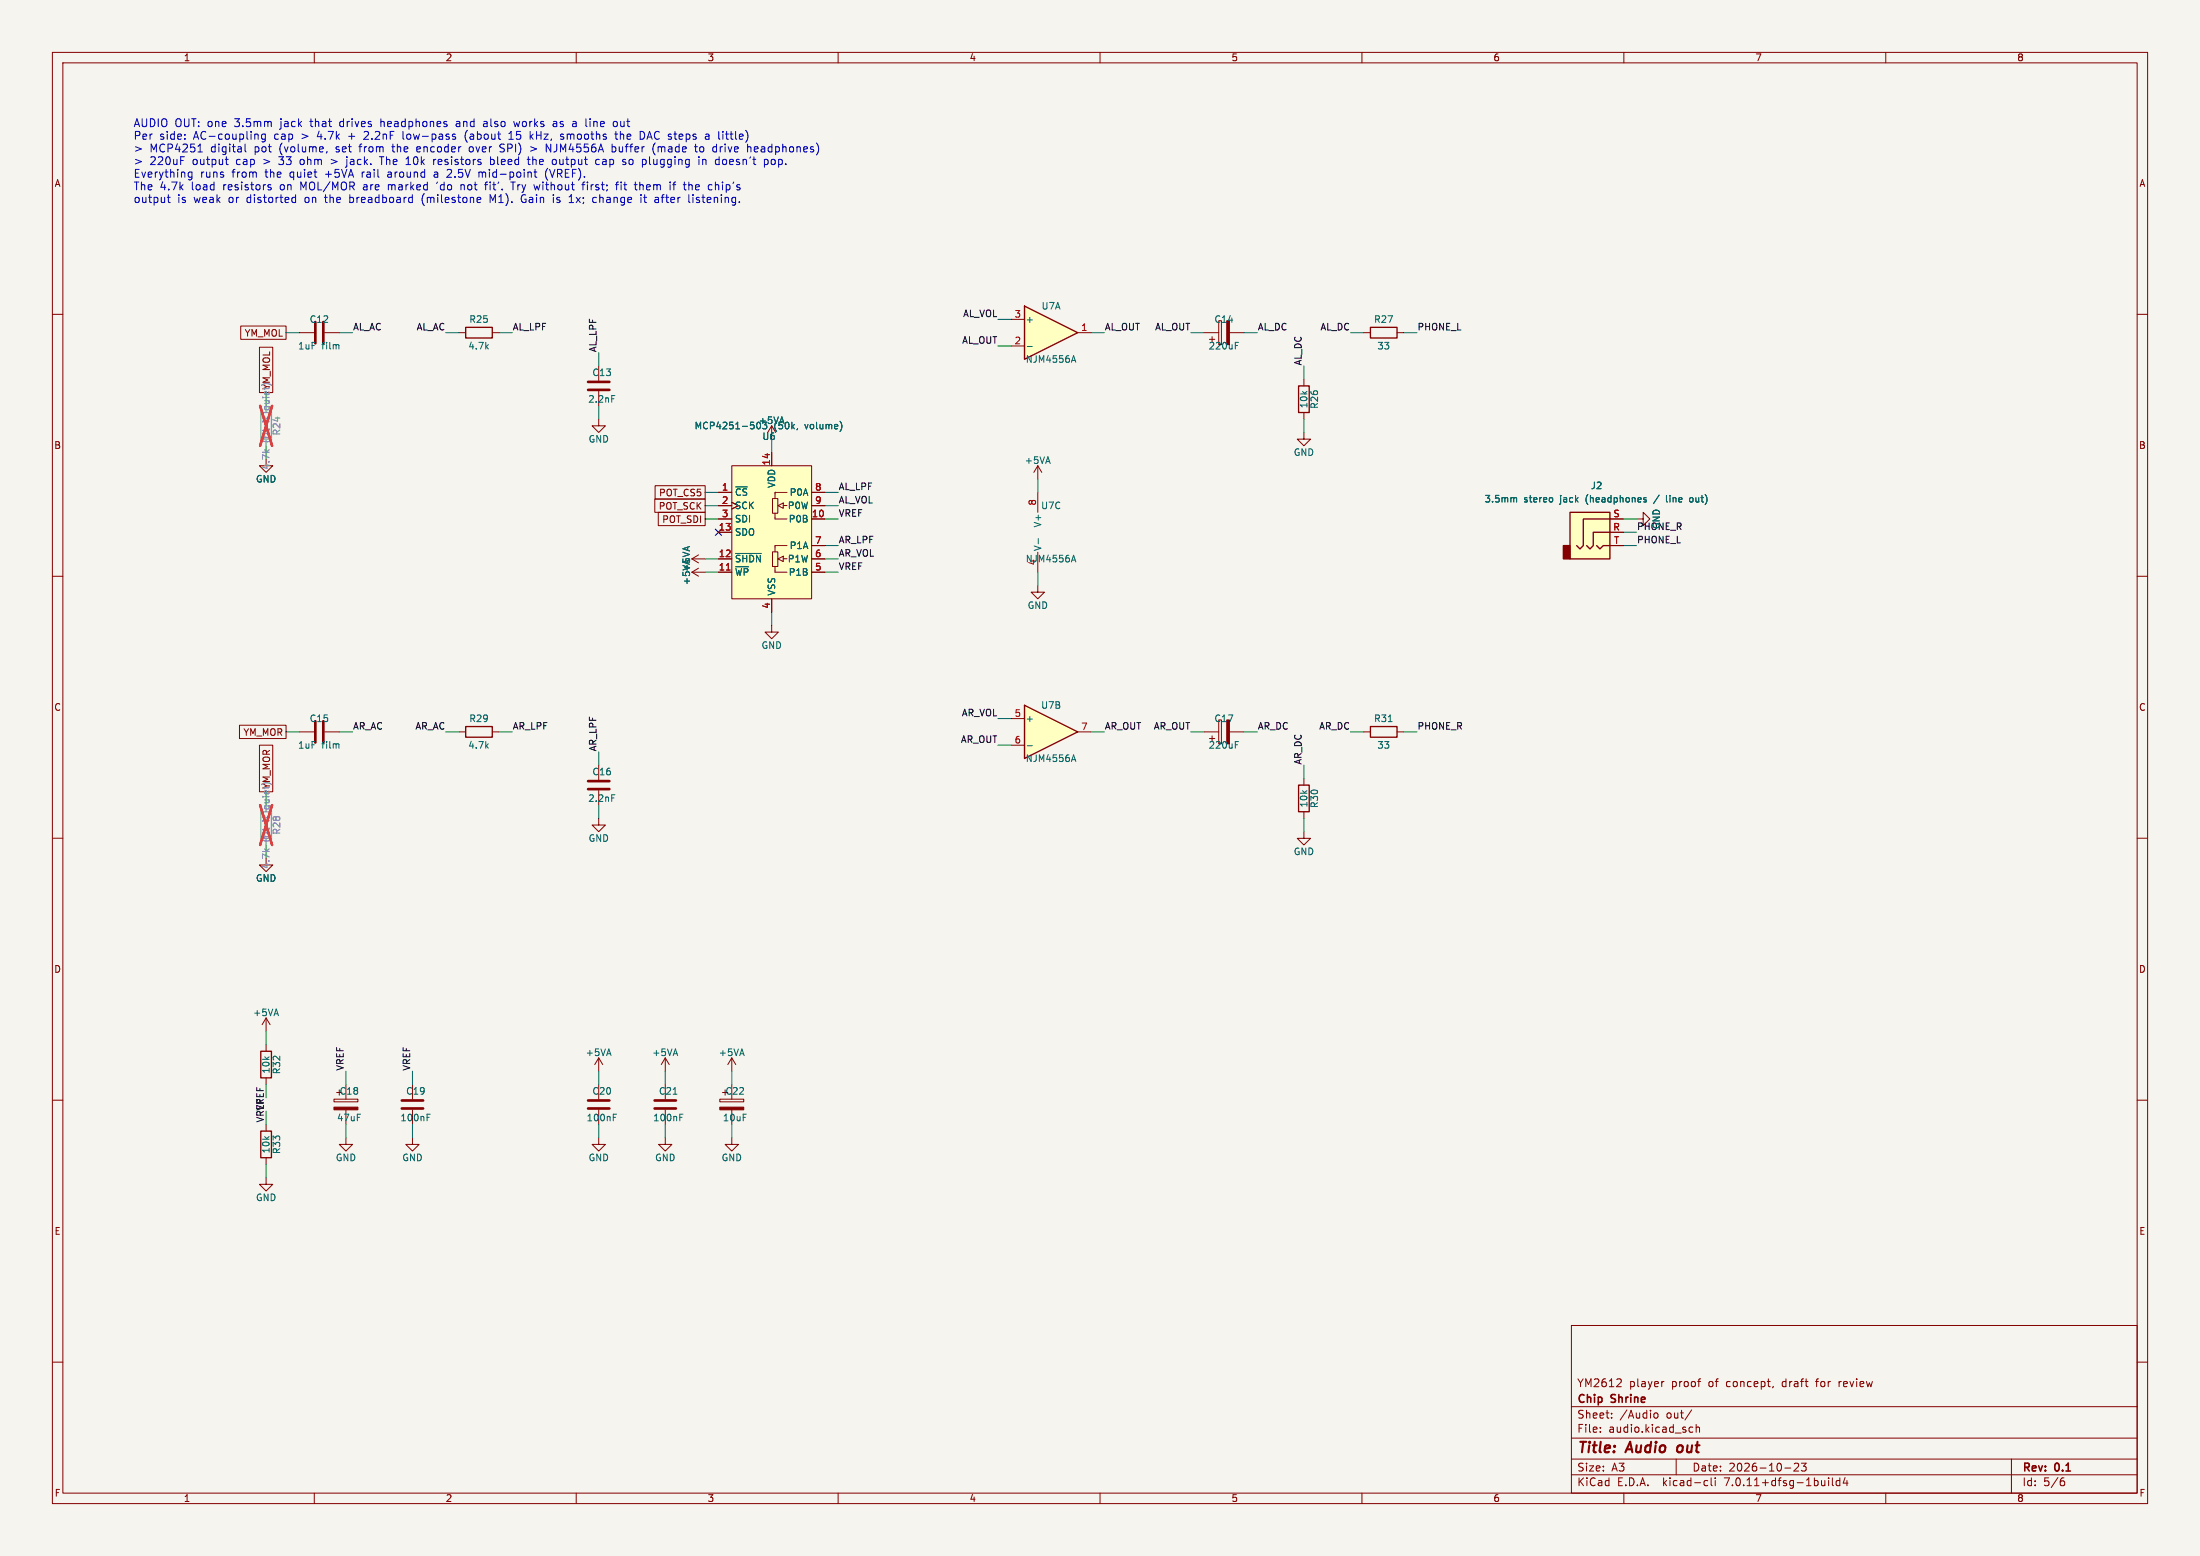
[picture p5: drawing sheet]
<svg xmlns="http://www.w3.org/2000/svg" width="420mm" height="297mm" viewBox="0 0 420 297" stroke-linecap="round" stroke-linejoin="round" font-family="sans-serif">
<path d="M0 0h420v297h-420z" fill="#f5f4ef" stroke="#f5f4ef" stroke-width=".19"/>
<g fill="none" stroke="#840000" stroke-width=".19">
<path d="M10 10h400v277h-400zM12 12h396v273h-396zM60 10v2M110 10v2M160 10v2M210 10v2M260 10v2M310 10v2M360 10v2M10 60h2M408 60h2M10 110h2"/>
<path d="M408 110h2M10 160h2M408 160h2M10 210h2M408 210h2M10 260h2M300 253h108v32h-108zM408 260h2M300 278.5h108M300 274.5h108M300 268.5h108M305.5 273.2v.2"/>
<path d="M305.5 272.5v.1M307.7 270.5v.2M307.7 269.8v.1M309.4 263.3l.1 .2-.1 .3-.8 .9h.9M315.7 270l.3-.3 .4 .1 .1 .2-.1 .6-.4 .1-.3-.3M317.7 263.7l-.3 .1M320 278.5v3M322.6 273.3h.6M322.6 272.5h.6M322.9 269.1l-1.2 1.9M323.8 272.5l.2-.1 .4 .1v.9M323.8 271.9v1.5"/>
<path d="M324.1 263.7h.6M324.5 263.2h.2M338.5 264.6l-.1 .3M342.5 279.4l.6-.1 .2 .1 .1 .3-1 1.1h1M343.9 279.3h.9l-.5 .6 .4 .1v.6l-.2 .2-.6-.2M351.1 263.7v1M351.2 263.8l-.1 .2M384 278.5v6.5M60 285v2M110 285v2M160 285v2M210 285v2"/>
<path d="M260 285v2M300 281.5h108M310 285v2M325.6 282.6l.4 .1M326 283.5l-.4 .1M326.7 282.1v1.3l.2 .2M327.4 282.1v.1M327.4 282.6v1M340.7 280.2h1.2M349.1 282.1v.1M349.1 282.6v1M349.8 282.1v1.3l.2 .2"/>
<path d="M351.2 282.7l-.4-.1-.3 .3 .2 .6h.5M351.2 282.1v1.5M352.2 282l-.3 1.1h.9M352.6 282.6v1M360 285v2M393.6 282.7h.3l.3 .2-.1 .5-.5 .2M394 282.1l-.4 .1"/>
</g>
<path d="M320.3 276.1l-.2 .7 .4 .4" fill="none" stroke="#840000" stroke-width=".4"/>
<path d="M195.6 134.6l10.1 5.1-10.1 5.1z" fill="#ffffc2"/>
<path d="M88.9 62.5h5.1v2h-5.1zM261.6 62.5h5.1v2h-5.1zM195.6 134.6l10.1 5.1-10.1 5.1zM49.8 215.9h2v5.1h-2z" fill="none" stroke="#840000" stroke-width=".25"/>
<g fill="none" stroke="#840000" stroke-width=".19">
<path d="M87.6 63.5h1.3M94 63.5h1.2M114.3 69.9v2.7M114.3 74.7v2.8M260.3 63.5h1.3M266.7 63.5h1.3M114.3 80v1.3h1.3l-1.3 1.3-1.3-1.3h1.3M132.1 109.2l1.2 .8M132.1 109.2h2.5M133.3 108.5l-1.2 .7M193 137.2h2.6M205.7 139.7h2.6"/>
<path d="M193 142.2h2.6M248.9 158.8v1.2h1.3l-1.3 1.3-1.3-1.3h1.3M50.8 214.6v1.3M78.7 207v2.8M78.7 211.8v2.8M50.8 224.8v1.3h1.3l-1.3 1.2-1.3-1.2h1.3M50.8 221v1.2"/>
</g>
<path d="M116.8 75.5h.6M196.1 142.3h1M204.7 145h.6M205 144.1l.4 1.3M81.5 213.3h.4M81.5 212.7h.6" fill="none" stroke="#006464" stroke-width=".19"/>
<path d="M112.3 74.4h4M112.3 72.9h4M76.7 211.6h4.1M76.7 210.1h4.1" fill="none" stroke="#840000" stroke-width=".51"/>
<path d="M195.6 58.4l10.1 5.1-10.1 5.1z" fill="#ffffc2"/>
<path d="M195.6 58.4l10.1 5.1-10.1 5.1zM247.9 73.7h2v5h-2zM299.7 97.8h7.6v8.9h-7.6zM307.3 99.1h-5v5l-.7 .7-.6-.7M304.8 104.1l.6 .7 .7-.7h1.2M307.3 101.6h-3.1v2.5l-.7 .7-.6-.7M88.9 138.7h5.1v2h-5.1zM261.6 138.7h5.1v2h-5.1zM247.9 149.9h2v5h-2zM49.8 200.7h2v5h-2z" fill="none" stroke="#840000" stroke-width=".25"/>
<g fill="none" stroke="#840000" stroke-width=".19">
<path d="M57.1 63.5h2.8M62 63.5h2.8M193 66h2.6M193 61h2.6M205.7 63.5h2.6M229.9 63.5h2.8M230.9 64.8h1M231.4 64.3v1M232.7 61.2h.5v4.6h-.5zM234.7 63.5h2.8M248.9 72.4v1.3M248.9 78.7v1.3"/>
<path d="M50.8 87.6v1.3h1.3l-1.3 1.3-1.3-1.3h1.3M198.1 88.9v2.5M198.1 94v3.8M198.1 88.9l-.7 1.3M198.1 88.9l.8 1.3M248.9 82.6v1.2h1.3l-1.3 1.3-1.3-1.3h1.3M307.3 99.1h2.6M312.4 99.1h1.3v-1.3l1.3 1.3-1.3 1.2v-1.2M147.3 119.4v1.3h1.3l-1.3 1.2-1.3-1.2h1.3M198.1 111.8v1.2h1.3l-1.3 1.3-1.3-1.3h1.3M198.1 105.4v3.8M307.3 101.6h2.6"/>
<path d="M307.3 104.1h2.6M57.1 139.7h2.8M62 139.7h2.8M87.6 139.7h1.3M94 139.7h1.2M229.9 139.7h2.8M232.7 137.4h.5v4.6h-.5zM234.7 139.7h2.8M260.3 139.7h1.3M266.7 139.7h1.3M114.3 156.2v1.3h1.3l-1.3 1.3-1.3-1.3h1.3M114.3 146.1v2.7"/>
<path d="M114.3 150.9v2.8M230.9 141h1M231.4 140.5v1M248.9 148.6v1.3M248.9 154.9v1.3M50.8 163.8v1.3h1.3l-1.3 1.3-1.3-1.3h1.3M50.8 199.4v1.3M50.8 205.7v1.3M63.8 209.8h4.5v.5h-4.5zM66 207v2.8M66 211.8v2.8M114.3 217.2v1.2h1.3l-1.3 1.3-1.3-1.3h1.3"/>
<path d="M114.3 201.9v2.6M114.3 207v2.8M114.3 211.8v2.8M114.3 201.9l-.8 1.3M114.3 201.9l.8 1.3M127 217.2v1.2h1.3l-1.3 1.3-1.3-1.3h1.3M127 201.9l-.8 1.3M127 201.9v2.6M127 207v2.8M127 211.8v2.8M127 201.9l.8 1.3"/>
</g>
<g fill="none" stroke="#006464" stroke-width=".19">
<path d="M64.6 65.8l.1 .8M196.1 66.1h1M204.7 68.8h.6M205 67.9l.4 1.3M235.8 66h.5M235.8 65.3h.6M289.2 95l.3 .2v.6M296.4 95.1v.6M313.8 95h.5M313.8 95.3l.5 .2v.1l-.2 .2h-.3M318.1 94.6v1l.2 .2M323 95h-.3l-.2 .2 .1 .5 .4 .1"/>
<path d="M198.2 102.8v1M204.7 106.9h.6M205 106l.4 1.3M265 137.7h.8M64.6 142l.1 .8M116.8 151.7h.6M235.8 142.2h.5M235.8 141.5h.6M117.1 213.3h.4M117.1 212.7h.6M128.5 208.9h.7M129.8 213.3h.4"/>
<path d="M129.8 212.7h.6"/>
</g>
<g fill="#840000" stroke="#840000" stroke-width=".19">
<path d="M63.8 211.3h4.5v.5h-4.5z"/>
<path d="M234.2 137.4h.5v4.6h-.5z"/>
<path d="M234.2 61.2h.5v4.6h-.5z"/>
</g>
<path d="M299.7 97.8h7.6v8.9h-7.6z" fill="#ffffc2" stroke="#ffffc2" stroke-width=".19"/>
<path d="M298.4 104.1h1.3v2.6h-1.3z" fill="#840000" stroke="#840000" stroke-width=".25"/>
<path d="M60.2 61.5v4M61.7 61.5v4M60.2 137.7v4M61.7 137.7v4M112.3 150.6h4M112.3 149.1h4M112.3 211.6h4M112.3 210.1h4M125 211.6h4M125 210.1h4" fill="none" stroke="#840000" stroke-width=".51"/>
<path d="M49.8 78.7h2v5.1h-2zM49.8 154.9h2v5.1h-2z" fill="none" stroke="#9c9b98" stroke-width=".25"/>
<path d="M50.8 77.5v1.2M50.8 83.8v1.3M50.8 153.7v1.2M50.8 160v1.3" fill="none" stroke="#9c9b98" stroke-width=".19"/>
<path d="M50.5 81.9v.4M51.4 81.9l-.1 .2M50.5 158.1v.4M51.4 158.1l-.1 .2" fill="none" stroke="#939391" stroke-width=".19"/>
<path d="M49.7 77.5l2.2 7.6M51.9 77.5l-2.2 7.6M49.7 153.7l2.2 7.6M51.9 153.7l-2.2 7.6" fill="none" stroke="#eb3a3d" stroke-width=".46"/>
<g fill="#ffffc2">
<path d="M139.7 88.9h15.2v25.4h-15.2z"/>
<path d="M148 109v.2z"/>
</g>
<path d="M148 109.2h2.2M148 104.1h2.2" fill="none" stroke="#ffffc2" stroke-width=".19"/>
<path d="M148 98.8v.3z" fill="#ffffc2"/>
<path d="M148 99.1h2.2M148 94h2.2" fill="none" stroke="#ffffc2" stroke-width=".19"/>
<g fill="#ffffc2">
<path d="M148.5 106.7l1-.5v1z"/>
<path d="M148.5 96.5l1-.5v1z"/>
</g>
<g fill="none" stroke="#840000" stroke-width=".19">
<path d="M46 62.2h8.6v2.6h-8.6zM49.5 66.3h2.6v8.6h-2.6zM125 95.2h9.6v2.6h-9.6zM125.1 92.7h9.5v2.6h-9.5zM125.7 97.8h8.9v2.5h-8.9zM137.2 96.5h2.5M137.2 94h2.5M137.2 99.1h2.5M139.7 88.9h15.2v25.4h-15.2zM146.6 82.6l.7-1.3v2.5M147.3 86.4v2.5M147.5 95.2h1v2.8h-1z"/>
<path d="M148 98v1.1h2.2M148.5 96.5l1-.5v1zM149.5 96.5h.7M150.2 94h-2.2v1.1M154.9 96.5h2.6M154.9 94h2.6M154.9 99.1h2.6M307.3 99.1h2.6M132.1 106.7h2.5M132.1 106.7l1.2 .7M133.3 105.9l-1.2 .8M137.2 106.7h2.5"/>
<path d="M137.2 109.2h2.5M137.2 101.6h2.5M147.3 114.3v2.5M147.5 105.3h1v2.8h-1zM148 108.1v1.1h2.2M148.5 106.7l1-.5v1zM149.5 106.7h.7M150.2 104.1h-2.2v1.2M154.9 106.7h2.6M154.9 109.2h2.6M154.9 104.1h2.6M307.3 101.6h2.6"/>
<path d="M307.3 104.1h2.6M45.7 138.4h8.9v2.6h-8.9zM49.5 142.2h2.6v8.9h-2.6zM50.8 194.3l-.8 1.3M50.8 194.3v2.6M50.8 194.3l.8 1.3M66 217.2v1.2h1.3l-1.3 1.3-1.2-1.3h1.2M78.7 217.2v1.2h1.3l-1.3 1.3-1.2-1.3h1.2M137.4 209.8h4.6v.5h-4.6zM139.7 217.2v1.2h1.3l-1.3 1.3-1.3-1.3h1.3M139.7 201.9v2.6M139.7 207v2.8"/>
<path d="M139.7 211.8v2.8M139.7 201.9l-.8 1.3M139.7 201.9l.8 1.3"/>
</g>
<path d="M138.7 108.8h.7" fill="none" stroke="#a90000" stroke-width=".19"/>
<path d="M144.6 81.7l.2 .2 .3-.2M145.6 81.7l.2 .2 .5-.2M152.3 81.8l-.2 .2M160.5 80.7l.2 .6-.2 .8M289.2 95l.3 .2v.6M296.4 95.1v.6M313.8 95h.5M313.8 95.3l.5 .2v.1l-.2 .2h-.3M318.1 94.6v1l.2 .2M323 95h-.3l-.2 .2 .1 .5 .4 .1M140.4 105.6h4.9" fill="none" stroke="#006464" stroke-width=".19"/>
<path d="M137.4 211.3h4.6v.5h-4.6z" fill="#840000" stroke="#840000" stroke-width=".19"/>
<g fill="none" stroke="#0000c2" stroke-width=".19">
<path d="M31.9 37.7h.6M32.1 37.2v1.2l.4 .3M36.2 32.8l-.3 .3v.4l.3 .3h.4M36.6 32.8v1.2l-.2 .3h-.4M37.8 29h.8M38.2 27.5v1.5M43.2 31.2l.4 .2M46.8 27.5v1.3l.2 .2M48.9 25.6l.3 .1 .1 .1v.8M50.6 25.7l-.4-.1-.3 .3 .2 .6h.5M50.6 25.6v1.2l-.2 .3-.4-.1M51.2 35.7l.5 .1 .1 .2-.2 .2h-.5"/>
<path d="M51.2 35.3h.5M56 37.7h.4M56.4 38.6l-.4 .1M56.4 37.2v1.5M62.4 28.9l-.1 .3M63.2 30.4l1.2 .4-1.2 .5M66.2 30.4v1.3l-.3 .2M66.8 37.2v1.5M66.8 38.6l.1 .1M66.9 37.7h-.1M70.3 25.7l-.9 .9h1M72.7 22.7v1.5"/>
<path d="M72.8 23.2l-.1 .1M72.9 29.9v1.5M74.1 33.3v.5M74.1 35.2v1M74.2 35.3l-.1 .1M74.8 28h.6M76.9 25.1v1.3l.2 .2M77.5 31.4h.9M77.9 29.9v1.5M79.6 28.1v.7l.2 .2h.3M80.3 28.4l-.7 .1M80.7 37.4l-.1 .8 .2 .7"/>
<path d="M83.2 30.4l-.3 .1-.1 .2M83.4 32.8l-.5 .1M83.4 33.3h-.3a.29 .29 0 0 0-.3 .2 .29 .29 0 0 0 .3 .3h.3M83.5 34.7l-.1 .3M86.1 33l-.8 .8h.9M86.6 25.6l.3 .1M86.6 26.1l.3 .1 .1 .2-.2 .2h-.3M87.6 23.2h-.5M87.6 23.6h-.3a.29 .29 0 0 0-.2 .3 .29 .29 0 0 0 .2 .3h.3M88 35.2v1M88.4 35.2l-.4 .2M88.9 25.3a1.75 1.75 0 0 0 .3 1.9"/>
<path d="M89.7 28.1l-.1 .6 .1 .2 .4 .1M91.4 32.8v1M91.6 37.7l.2 .3-.7 .2M91.7 38.6l-.1 .1M92 32.9l-.4-.1-.2 .2M92.7 35v1.2M92.8 23.2h-.4M92.9 23.6h-.4a.29 .29 0 0 0-.2 .3 .29 .29 0 0 0 .2 .3h.4M93.6 30.5l.5-.1 .3 .3-.2 .6h-.6M93.6 29.9v1.5M94.1 38.2l-.5-1v1.5M95.4 28.9l.6 .1"/>
<path d="M95.5 28.1l.5 .2M97.1 26.6h.9M97.4 25.3l-.3 .2M97.6 25.1v1.5M97.9 34.7v1.5M98.1 23.2l.3 1 .2-.7M99.5 37.8v.2a.61 .61 0 0 0 .6 .7M100.9 29.9v1.3l.3 .2M101.3 28l1.1 .4-1.1 .5M101.4 26l.4 .6M101.7 29.9v1.5M101.8 25.6l-.6 .6"/>
<path d="M101.8 30.5l-.1 .1M101.9 32.8h.6M102.1 32.3v1.3l.4 .2M103.1 35.2l-.3 1-.3-.7M104.3 32.5a1.75 1.75 0 0 0 .3 1.9M104.3 29v-1.5l.8 1.5M105.6 23.2h.5l.2 .2M105.9 30.4l.3 .3v.4l-.3 .3M106.3 38.6l.1 .1M106.3 23.5l-.5 .1a.29 .29 0 0 0-.2 .3 .29 .29 0 0 0 .2 .3l.5-.1M106.4 37.7v.4M107.1 25.7h.5"/>
<path d="M107.1 26l.3 .1 .2 .2v.2l-.5 .1M108.6 38.7h.9M109.5 23.2h.4l.1 1M110 24.1l-.5 .1M110 23.5l-.5 .1M111.3 35v1.2M111.9 22.7v1.3M112.1 35.2v1M112.6 22.7v.1M112.6 23.2v1M113.7 37.7h.2M113.7 31.1l.3 .3 .4-.1"/>
<path d="M113.9 38.6l-.5 .1M114.4 30.5l-.4-.1-.3 .3M115.1 30.9v.4M116.9 28.1l.4-.1 .3 .3-.2 .6h-.5M116.9 27.5v1.5M117.2 23.2h.4l.3 .3-.1 .5-.2 .2-.4-.1M117.4 25.6h.5M117.5 35.2h.6M117.6 25.1v1.3l.3 .2M118.1 34.7l-.4 .3v1.2M118.4 25.1v1.5M118.5 25.7h-.1"/>
<path d="M118.6 34.7v.2M118.6 35.2v1M120.4 30.4l-.3 .3v.4l.3 .3M122.1 34.7v1.5M122.4 37.2v.1M122.4 37.7v1M122.6 25.1a.81 .81 0 0 1 .5 .7 .81 .81 0 0 1-.5 .8M122.6 35.2l-.5 .2M122.9 37.7h.5M123.1 37.2v1.2l.3 .3M124 29.9v1.3l.2 .2M124.7 27.9v1l.4 .7"/>
<path d="M125.6 28v1M125.7 28.1h-.1M126.2 37.7h.6M128.4 35.2h.6M129 34.7l-.4 .3v1.2M131.7 35.2l.4 .1v.2v.7M132.3 37.7v1M132.9 28.9l.2 .1M132.9 38.6l.2 .1M133 37.7v.4M133.4 29.9v.2M133.4 30.4v1"/>
<path d="M133.7 28.1l-.1 .6 .1 .2 .4 .1M134.1 30.6l.3-.2 .3 .1 .1 .9M134.1 30.4v1M135.1 25.6l.3 .2v.8M135.4 26.5l-.5 .1M135.4 25.9l-.5 .1M136.6 34.7v1.5M137.1 35.3l-.3-.1-.2 .2M137.2 25.1v1.3M137.5 28v1M137.6 28.1l-.1 .2M138 25.1l-.1 .1"/>
<path d="M138 25.1l.1 .1M138 25.1v.1M138 31.3l.2 .1 .4-.1M138.5 25.6h.6M138.6 30.5l-.4-.1-.2 .2M138.7 25.1v1.3l.2 .2M144.1 28.1l-.1 .7 .2 .2h.3M144.2 28h.3M144.7 28.4l-.7 .1M146.5 30.5l.1 .2-.1 .6M147.4 30.5l-.2 .6 .3 .3 .4-.1 .1-.2-.1-.6"/>
</g>
<g fill="none" stroke="#009600" stroke-width=".19">
<path d="M54.6 63.5h2.5M64.8 63.5h2.5M85.1 63.5h2.5M95.2 63.5h2.6M114.3 67.3v2.6M114.3 77.5v2.5M190.5 66h2.5M190.5 61h2.5M208.3 63.5h2.5M227.3 63.5h2.6M237.5 63.5h2.5M248.9 69.9v2.5"/>
<path d="M257.8 63.5h2.5M268 63.5h2.5M50.8 85.1v2.5M134.6 94h2.6M134.6 96.5h2.6M134.6 99.1h2.6M147.3 83.8v2.6M157.5 94h2.5M157.5 96.5h2.5M157.5 99.1h2.5M198.1 91.4v2.6M248.9 80v2.6"/>
<path d="M309.9 99.1h2.5M134.6 106.7h2.6M134.6 109.2h2.6M147.3 116.8v2.6M157.5 104.1h2.5M157.5 106.7h2.5M157.5 109.2h2.5M198.1 109.2v2.6M309.9 104.1h2.5M309.9 101.6h2.5M54.6 139.7h2.5M64.8 139.7h2.5"/>
<path d="M85.1 139.7h2.5M95.2 139.7h2.6M190.5 137.2h2.5M208.3 139.7h2.5M227.3 139.7h2.6M237.5 139.7h2.5M257.8 139.7h2.5M268 139.7h2.5M114.3 143.5v2.6M114.3 153.7v2.5M190.5 142.2h2.5M248.9 146.1v2.5"/>
<path d="M248.9 156.2v2.6M50.8 161.3v2.5M50.8 196.9v2.5M66 204.5v2.5M66 214.6v2.6M78.7 204.5v2.5M78.7 214.6v2.6M114.3 204.5v2.5M114.3 214.6v2.6M127 204.5v2.5M127 214.6v2.6M139.7 204.5v2.5"/>
<path d="M139.7 214.6v2.6M50.8 222.2v2.6"/>
</g>
<path d="M136.6 101l1.2 1.2M137.8 101l-1.2 1.2" fill="none" stroke="#000084" stroke-width=".19"/>
<path d="M50.5 81.9v.4M51.4 81.9l-.1 .2M50.5 158.1v.4M51.4 158.1l-.1 .2" fill="none" stroke="#939391" stroke-width=".19"/>
<path d="M50.8 77.5v1.2M50.8 83.8v1.3M50.8 153.7v1.2M50.8 160v1.3" fill="none" stroke="#9c9b98" stroke-width=".19"/>
<path d="M49.7 77.5l2.2 7.6M51.9 77.5l-2.2 7.6M49.7 153.7l2.2 7.6M51.9 153.7l-2.2 7.6" fill="none" stroke="#eb3a3d" stroke-width=".46"/>
<g font-size="2.8" fill="#840000">
<text x="301" y="277.9">Title:</text>
<text x="310.6" y="277.9">Audio</text>
<text x="321.1" y="277.9">out</text>
</g>
<g font-size="2.1" fill="#0000c2">
<text x="25.4" y="24.6">AUDIO OUT: one</text>
<text x="25.4" y="27">Per</text>
<text x="25.4" y="29.4">&gt;</text>
<text x="28.6" y="29.4">MCP4251</text>
<text x="30.4" y="27">side:</text>
<text x="37" y="27">AC-coupling</text>
<text x="40.3" y="29.4">digital</text>
<text x="44.9" y="24.6">3.5mm</text>
<text x="48.7" y="29.4">pot</text>
<text x="52.5" y="27">cap</text>
<text x="53.6" y="29.4">(volume,</text>
<text x="53.8" y="24.6">jack</text>
<text x="57.8" y="27">&gt;</text>
<text x="59.7" y="24.6">that</text>
<text x="61" y="27">4.7k</text>
<text x="64.5" y="29.4">set</text>
<text x="65.4" y="24.6">drives</text>
<text x="67.1" y="27">+</text>
<text x="69.2" y="29.4">from</text>
<text x="70.2" y="27">2.2nF</text>
<text x="73.4" y="24.6">headphones</text>
<text x="75.6" y="29.4">the</text>
<text x="77.7" y="27">low-pass</text>
<text x="80.4" y="29.4">encoder</text>
<text x="87.9" y="24.6">and</text>
<text x="89.7" y="27">(about</text>
<text x="90.6" y="29.4">over</text>
<text x="93.3" y="24.6">also</text>
<text x="96.6" y="29.4">SPI)</text>
<text x="98.3" y="27">15</text>
<text x="99.3" y="24.6">works</text>
<text x="102.5" y="27">kHz,</text>
<text x="105.7" y="29.4">NJM4556A</text>
<text x="106.9" y="24.6">as</text>
<text x="108.5" y="27">smooths</text>
<text x="110.8" y="24.6">a</text>
<text x="113.4" y="24.6">line</text>
<text x="118.4" y="29.4">buffer</text>
<text x="118.9" y="24.6">out</text>
<text x="119.2" y="27">the</text>
<text x="124" y="27">DAC steps</text>
<text x="126.4" y="29.4">(made</text>
<text x="134.7" y="29.4">to</text>
<text x="136.8" y="27">a</text>
<text x="138.2" y="29.4">drive</text>
<text x="139.4" y="27">little)</text>
<text x="144.9" y="29.4">headphones)</text>
<text x="25.4" y="31.8">&gt;</text>
<text x="25.4" y="34.2">Everything</text>
<text x="28.6" y="31.8">220uF</text>
<text x="36.8" y="31.8">output</text>
<text x="38.2" y="34.2">runs</text>
<text x="44.4" y="34.2">from</text>
<text x="45.2" y="31.8">cap</text>
<text x="50.5" y="31.8">&gt;</text>
<text x="50.8" y="34.2">the</text>
<text x="53.7" y="31.8">33</text>
<text x="55.6" y="34.2">quiet</text>
<text x="57.8" y="31.8">ohm</text>
<text x="62.5" y="34.2">+5VA</text>
<text x="63.9" y="31.8">&gt;</text>
<text x="67" y="31.8">jack.</text>
<text x="69.6" y="34.2">rail</text>
<text x="73.6" y="31.8">The</text>
<text x="74.7" y="34.2">around</text>
<text x="78.7" y="31.8">10k</text>
<text x="83.7" y="34.2">a</text>
<text x="84.1" y="31.8">resistors</text>
<text x="86.4" y="34.2">2.5V</text>
<text x="92.5" y="34.2">mid-point</text>
<text x="95.1" y="31.8">bleed</text>
<text x="102.4" y="31.8">the</text>
<text x="105.4" y="34.2">(VREF).</text>
<text x="107.2" y="31.8">output</text>
<text x="115.7" y="31.8">cap</text>
<text x="121" y="31.8">so</text>
<text x="124.9" y="31.8">plugging</text>
<text x="135.8" y="31.8">in</text>
<text x="139.2" y="31.8">doesn't</text>
<text x="148.6" y="31.8">pop.</text>
<text x="25.4" y="36.6">The</text>
<text x="25.4" y="39.1">output</text>
<text x="30.5" y="36.6">4.7k</text>
<text x="33.8" y="39.1">is</text>
<text x="36.6" y="36.6">load</text>
<text x="37.1" y="39.1">weak</text>
<text x="42.7" y="36.6">resistors</text>
<text x="43.8" y="39.1">or</text>
<text x="47.4" y="39.1">distorted</text>
<text x="53.7" y="36.6">on</text>
<text x="57.8" y="36.6">MOL/MOR</text>
<text x="58.6" y="39.1">on</text>
<text x="62.6" y="39.1">the</text>
<text x="67.4" y="39.1">breadboard</text>
<text x="69.9" y="36.6">are</text>
<text x="74.8" y="36.6">marked</text>
<text x="81.4" y="39.1">(milestone</text>
<text x="84.2" y="36.6">'do</text>
<text x="89" y="36.6">not</text>
<text x="93.8" y="36.6">fit'.</text>
<text x="94.5" y="39.1">M1).</text>
<text x="99" y="36.6">Try</text>
<text x="100.7" y="39.1">Gain</text>
<text x="103.5" y="36.6">without</text>
<text x="106.9" y="39.1">is</text>
<text x="110.1" y="39.1">1x;</text>
<text x="112.9" y="36.6">first;</text>
<text x="114.8" y="39.1">change</text>
<text x="119.5" y="36.6">fit</text>
<text x="123.2" y="36.6">them</text>
<text x="124.1" y="39.1">it</text>
<text x="127" y="39.1">after</text>
<text x="130" y="36.6">if</text>
<text x="132.9" y="36.6">the</text>
<text x="133.6" y="39.1">listening.</text>
<text x="137.7" y="36.6">chip's</text>
</g>
<g font-size="2.1" fill="#840000">
<text x="301" y="268.2">Chip</text>
<text x="301" y="265">YM2612</text>
<text x="307.7" y="268.2">Shrine</text>
<text x="311" y="265">player</text>
<text x="319.2" y="265">proof</text>
<text x="326.3" y="265">of</text>
<text x="329.8" y="265">concept,</text>
<text x="340.6" y="265">draft</text>
<text x="347.3" y="265">for</text>
<text x="351.7" y="265">review</text>
<text x="301" y="273.7">File:</text>
<text x="301" y="271">Sheet:</text>
<text x="307.1" y="273.7">audio.kicad_sch</text>
<text x="309.2" y="271">/Audio</text>
<text x="318.2" y="271">out/</text>
<text x="301" y="281.1">Size:</text>
<text x="307.6" y="281.1">A3</text>
<text x="323" y="281.1">Date:</text>
<text x="330" y="281.1">2026-10-23</text>
<text x="386" y="281.3">Rev:</text>
<text x="392.4" y="281.3">0.1</text>
<text x="301" y="283.9">KiCad</text>
<text x="308.7" y="283.9">E.D.A.</text>
<text x="317.6" y="283.9">kicad-cli</text>
<text x="329.5" y="283.9">7.0.11+dfsg-1build4</text>
<text x="386" y="283.9">Id:</text>
<text x="390.1" y="283.9">5/6</text>
</g>
<g font-size="1.8" fill="#840000">
<text x="35" y="11.9">1</text>
<text x="85" y="11.9">2</text>
<text x="135" y="11.9">3</text>
<text x="185" y="11.9">4</text>
<text x="235" y="11.9">5</text>
<text x="285" y="11.9">6</text>
<text x="335" y="11.9">7</text>
<text x="385" y="11.9">8</text>
<text x="10.3" y="35.9">A</text>
<text x="408.3" y="35.9">A</text>
<text x="46.6" y="64.5">YM_MOL</text>
<text x="51.8" y="74.5" transform="rotate(-90 51.8 74.5)">YM_MOL</text>
<text x="10.3" y="85.9">B</text>
<text x="408.2" y="85.9">B</text>
<text x="125.7" y="94.9">POT_CS5</text>
<text x="125.7" y="97.5">POT_SCK</text>
<text x="126.3" y="100">POT_SDI</text>
<text x="10.3" y="135.9">C</text>
<text x="408.2" y="135.9">C</text>
<text x="46.4" y="140.7">YM_MOR</text>
<text x="51.8" y="150.7" transform="rotate(-90 51.8 150.7)">YM_MOR</text>
<text x="10.3" y="185.9">D</text>
<text x="408.2" y="185.9">D</text>
<text x="10.3" y="235.9">E</text>
<text x="408.3" y="235.9">E</text>
<text x="10.3" y="285.9">F</text>
<text x="35" y="286.9">1</text>
<text x="85" y="286.9">2</text>
<text x="135" y="286.9">3</text>
<text x="185" y="286.9">4</text>
<text x="235" y="286.9">5</text>
<text x="285" y="286.9">6</text>
<text x="335" y="286.9">7</text>
<text x="385" y="286.9">8</text>
<text x="408.3" y="285.9">F</text>
</g>
<g font-size="1.8" fill="#006464">
<text x="198.7" y="59.3">U7A</text>
<text x="59" y="61.8">C12</text>
<text x="89.5" y="61.8">R25</text>
<text x="195.7" y="61.8">+</text>
<text x="231.7" y="61.8">C14</text>
<text x="262.2" y="61.8">R27</text>
<text x="56.8" y="66.9">1uF</text>
<text x="61.4" y="66.9">film</text>
<text x="89.3" y="66.9">4.7k</text>
<text x="113" y="72">C13</text>
<text x="195.7" y="69.4">NJM4556A</text>
<text x="230.6" y="66.9">220uF</text>
<text x="262.8" y="66.9">33</text>
<text x="112.2" y="77.1">2.2nF</text>
<text x="132.5" y="82.1">MCP4251-503</text>
<text x="144.7" y="81.1">+5VA</text>
<text x="147.7" y="82.1">(50k,</text>
<text x="153.8" y="82.1">volume)</text>
<text x="249.8" y="78" transform="rotate(-90 249.8 78)">10k</text>
<text x="251.8" y="78.1" transform="rotate(-90 251.8 78.1)">R26</text>
<text x="112.3" y="84.7">GND</text>
<text x="145.4" y="84.2">U6</text>
<text x="195.5" y="88.7">+5VA</text>
<text x="246.9" y="87.2">GND</text>
<text x="48.8" y="92.3">GND</text>
<text x="140.2" y="94.8">~{CS}</text>
<text x="148.2" y="93.2" transform="rotate(-90 148.2 93.2)">VDD</text>
<text x="150.7" y="94.8">P0A</text>
<text x="303.6" y="93.6">J2</text>
<text x="140.2" y="97.4">SCK</text>
<text x="140.2" y="99.9">SDI</text>
<text x="150.3" y="97.4">P0W</text>
<text x="150.5" y="99.9">P0B</text>
<text x="198.7" y="97.4">U7C</text>
<text x="199" y="100.8" transform="rotate(-90 199 100.8)">V+</text>
<text x="283.3" y="96.1">3.5mm</text>
<text x="290.9" y="96.1">stereo</text>
<text x="297.9" y="96.1">jack</text>
<text x="303" y="96.1">(headphones</text>
<text x="316.2" y="96.1">/</text>
<text x="317.1" y="101.1" transform="rotate(-90 317.1 101.1)">GND</text>
<text x="318.7" y="96.1">line</text>
<text x="323.4" y="96.1">out)</text>
<text x="140.2" y="107.5">~{SHDN}</text>
<text x="140.2" y="102.5">SDO</text>
<text x="150.3" y="107.5">P1W</text>
<text x="150.7" y="105">P1A</text>
<text x="195.7" y="107.5">NJM4556A</text>
<text x="199" y="105.3" transform="rotate(-90 199 105.3)">V-</text>
<text x="131.9" y="111.8" transform="rotate(-90 131.9 111.8)">+5VA</text>
<text x="131.9" y="109.3" transform="rotate(-90 131.9 109.3)">+5VA</text>
<text x="140.2" y="110.1">~{WP}</text>
<text x="148.2" y="113.8" transform="rotate(-90 148.2 113.8)">VSS</text>
<text x="150.5" y="110.1">P1B</text>
<text x="197.9" y="108" transform="rotate(-90 197.9 108)">4</text>
<text x="196.1" y="116.4">GND</text>
<text x="145.3" y="124.1">GND</text>
<text x="198.7" y="135.5">U7B</text>
<text x="56.8" y="143.1">1uF</text>
<text x="59" y="138">C15</text>
<text x="61.4" y="143.1">film</text>
<text x="89.3" y="143.1">4.7k</text>
<text x="89.5" y="138">R29</text>
<text x="195.7" y="138">+</text>
<text x="230.6" y="143.1">220uF</text>
<text x="231.7" y="138">C17</text>
<text x="262.2" y="138">R31</text>
<text x="262.8" y="143.1">33</text>
<text x="113" y="148.2">C16</text>
<text x="195.7" y="145.6">NJM4556A</text>
<text x="112.2" y="153.3">2.2nF</text>
<text x="249.8" y="154.2" transform="rotate(-90 249.8 154.2)">10k</text>
<text x="251.8" y="154.3" transform="rotate(-90 251.8 154.3)">R30</text>
<text x="112.3" y="160.9">GND</text>
<text x="246.9" y="163.4">GND</text>
<text x="48.8" y="168.5">GND</text>
<text x="48.2" y="194.2">+5VA</text>
<text x="111.7" y="201.8">+5VA</text>
<text x="124.4" y="201.8">+5VA</text>
<text x="137.1" y="201.8">+5VA</text>
<text x="51.7" y="205" transform="rotate(-90 51.7 205)">10k</text>
<text x="53.7" y="205.1" transform="rotate(-90 53.7 205.1)">R32</text>
<text x="64.7" y="209.1">C18</text>
<text x="77.4" y="209.1">C19</text>
<text x="113" y="209.1">C20</text>
<text x="125.7" y="209.1">C21</text>
<text x="138.4" y="209.1">C22</text>
<text x="64.2" y="214.2">47uF</text>
<text x="76.3" y="214.2">100nF</text>
<text x="111.9" y="214.2">100nF</text>
<text x="124.6" y="214.2">100nF</text>
<text x="137.9" y="214.2">10uF</text>
<text x="51.7" y="220.3" transform="rotate(-90 51.7 220.3)">10k</text>
<text x="53.7" y="220.4" transform="rotate(-90 53.7 220.4)">R33</text>
<text x="64" y="221.8">GND</text>
<text x="76.7" y="221.8">GND</text>
<text x="112.3" y="221.8">GND</text>
<text x="125" y="221.8">GND</text>
<text x="137.7" y="221.8">GND</text>
<text x="48.8" y="229.5">GND</text>
</g>
<g font-size="1.8" fill="#0f0f0f">
<text x="67.3" y="63.2">AL_AC</text>
<text x="79.4" y="63.2">AL_AC</text>
<text x="97.8" y="63.2">AL_LPF</text>
<text x="183.6" y="65.7">AL_OUT</text>
<text x="183.8" y="60.6">AL_VOL</text>
<text x="210.8" y="63.2">AL_OUT</text>
<text x="220.4" y="63.2">AL_OUT</text>
<text x="240" y="63.2">AL_DC</text>
<text x="252" y="63.2">AL_DC</text>
<text x="270.5" y="63.2">PHONE_L</text>
<text x="114" y="67.3" transform="rotate(-90 114 67.3)">AL_LPF</text>
<text x="248.6" y="69.8" transform="rotate(-90 248.6 69.8)">AL_DC</text>
<text x="160" y="93.6">AL_LPF</text>
<text x="160" y="98.7">VREF</text>
<text x="160" y="96.2">AL_VOL</text>
<text x="312.4" y="101.3">PHONE_R</text>
<text x="160" y="103.8">AR_LPF</text>
<text x="160" y="106.3">AR_VOL</text>
<text x="312.4" y="103.8">PHONE_L</text>
<text x="160" y="108.9">VREF</text>
<text x="183.5" y="136.8">AR_VOL</text>
<text x="67.3" y="139.4">AR_AC</text>
<text x="79.2" y="139.4">AR_AC</text>
<text x="97.8" y="139.4">AR_LPF</text>
<text x="114" y="143.5" transform="rotate(-90 114 143.5)">AR_LPF</text>
<text x="183.3" y="141.9">AR_OUT</text>
<text x="210.8" y="139.4">AR_OUT</text>
<text x="220.2" y="139.4">AR_OUT</text>
<text x="240" y="139.4">AR_DC</text>
<text x="251.7" y="139.4">AR_DC</text>
<text x="270.5" y="139.4">PHONE_R</text>
<text x="248.6" y="146" transform="rotate(-90 248.6 146)">AR_DC</text>
<text x="65.7" y="204.5" transform="rotate(-90 65.7 204.5)">VREF</text>
<text x="78.4" y="204.5" transform="rotate(-90 78.4 204.5)">VREF</text>
</g>
<g font-size="1.8" fill="#a90000">
<text x="193.6" y="65.8">2</text>
<text x="193.6" y="60.7">3</text>
<text x="206.3" y="63.2">1</text>
<text x="147.1" y="88.9" transform="rotate(-90 147.1 88.9)">14</text>
<text x="137.7" y="93.7">1</text>
<text x="155.5" y="93.7">8</text>
<text x="137.1" y="101.3">13</text>
<text x="137.7" y="96.3">2</text>
<text x="137.7" y="98.8">3</text>
<text x="154.9" y="98.8">10</text>
<text x="155.5" y="96.3">9</text>
<text x="197.9" y="96.6" transform="rotate(-90 197.9 96.6)">8</text>
<text x="307.9" y="101.3">R</text>
<text x="307.9" y="98.8">S</text>
<text x="137.1" y="106.4">12</text>
<text x="155.5" y="106.4">6</text>
<text x="155.5" y="103.9">7</text>
<text x="308" y="103.9">T</text>
<text x="137.1" y="109">11</text>
<text x="155.5" y="109">5</text>
<text x="147.1" y="116.3" transform="rotate(-90 147.1 116.3)">4</text>
<text x="193.6" y="136.9">5</text>
<text x="193.6" y="142">6</text>
<text x="206.3" y="139.4">7</text>
</g>
<g font-size="1.8" fill="#939391">
<text x="51.7" y="78" transform="rotate(-90 51.7 78)">quiet)</text>
<text x="51.7" y="80.5" transform="rotate(-90 51.7 80.5)">if</text>
<text x="53.7" y="83.2" transform="rotate(-90 53.7 83.2)">R24</text>
<text x="51.7" y="89.8" transform="rotate(-90 51.7 89.8)">4.7k</text>
<text x="51.7" y="84.5" transform="rotate(-90 51.7 84.5)">(fit</text>
<text x="51.7" y="154.2" transform="rotate(-90 51.7 154.2)">quiet)</text>
<text x="51.7" y="160.7" transform="rotate(-90 51.7 160.7)">(fit</text>
<text x="51.7" y="156.7" transform="rotate(-90 51.7 156.7)">if</text>
<text x="53.7" y="159.4" transform="rotate(-90 53.7 159.4)">R28</text>
<text x="51.7" y="166" transform="rotate(-90 51.7 166)">4.7k</text>
</g>
<g font-size="1.8" fill="#009600">
<text x="50.5" y="214.3" transform="rotate(-90 50.5 214.3)">VREF</text>
<text x="50.5" y="212.1" transform="rotate(-90 50.5 212.1)">VREF</text>
</g>
</svg>
